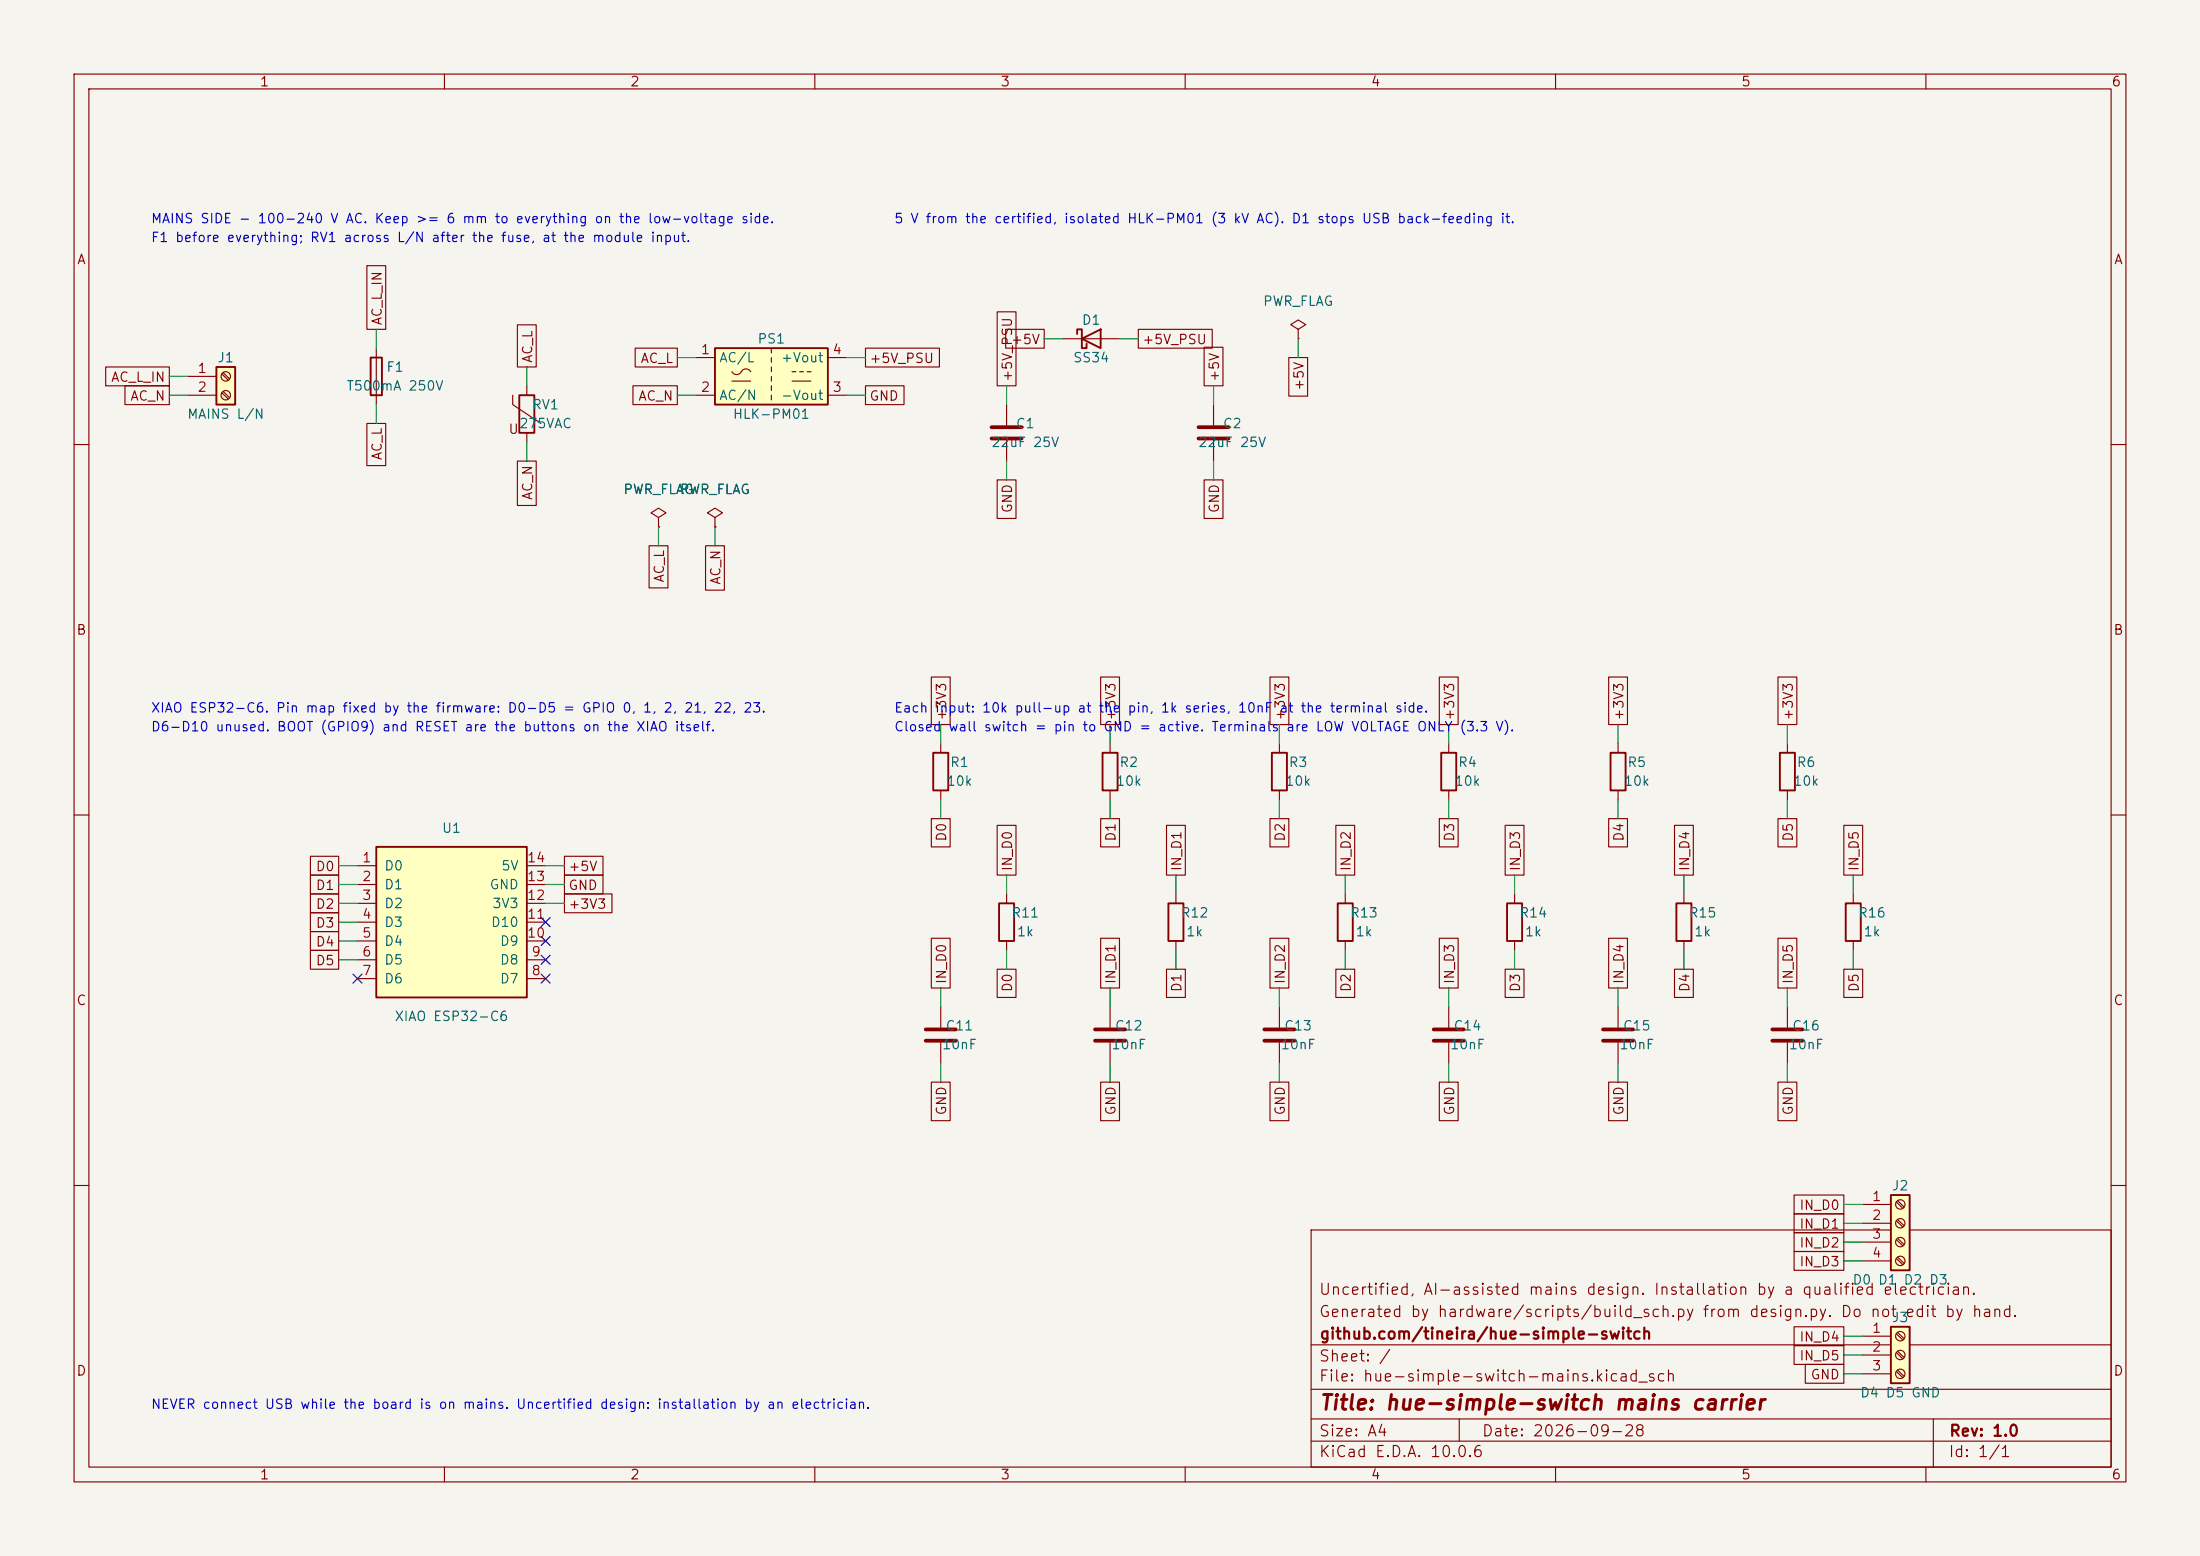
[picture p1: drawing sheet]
<svg xmlns="http://www.w3.org/2000/svg" width="297mm" height="210mm" viewBox="0 0 297 210" stroke-linecap="round" stroke-linejoin="round" font-family="sans-serif">
<path d="M0 0h297v210h-297z" fill="#f5f4ef" stroke="#f5f4ef" stroke-width=".14"/>
<g fill="none" stroke="#840000" stroke-width=".15">
<path d="M10 10h277v190h-277zM12 12h273v186h-273zM60 10v2M110 10v2M160 10v2M210 10v2M260 10v2M10 60h2M285 60h2M10 110h2M285 110h2M10 160h2"/>
<path d="M177 166h108v32h-108zM285 160h2M60 198v2M110 198v2M160 198v2M177 194.5h108M177 191.5h108M177 187.5h108M177 181.5h108M197 191.5v3M210 198v2M260 198v2"/>
<path d="M261 191.5v6.5"/>
</g>
<path d="M96.5 47h15.3v7.6h-15.3z" fill="#ffffc2"/>
<path d="M50 48.3h1.6v5h-1.6zM96.5 47h15.3v7.6h-15.3zM217.4 101.6h2.1v5.1h-2.1zM240.3 101.6h2v5.1h-2zM157.7 121.9h2.1v5.1h-2.1zM226.3 121.9h2v5.1h-2z" fill="none" stroke="#840000" stroke-width=".25"/>
<g fill="none" stroke="#840000" stroke-width=".15">
<path d="M50.8 47v7.6M94 48.3h2.5M94 53.3h2.5M98.8 50.2a.77 .77 0 0 0 .8 .3 .77 .77 0 0 0 .6-.5 .73 .73 0 0 1 1.1 .2M98.8 51.4h2.5M104.1 47v.6M104.1 48.3v.6M104.1 49.5v.7M104.1 50.8v.6M104.1 52.1v.6M104.1 53.3v.7M106.9 51.4h2.6"/>
<path d="M106.9 50.2h.5M107.9 50.2h.6M109 50.2h.5M111.8 48.3h2.5M111.8 53.3h2.5M96.5 69.9l1-.7-1-.6-1 .6 1 .7v1.2M96.5 71.1h.1M218.4 100.3v1.3M218.4 106.7v1.3M241.3 100.3v1.3M241.3 106.7v1.3M127 135.9v2.8"/>
<path d="M149.9 135.9v2.8M158.7 120.7v1.2M158.7 127v1.3M172.7 135.9v2.8M195.6 135.9v2.8M227.3 120.7v1.2M227.3 127v1.3M127 140.7v2.8M149.9 140.7v2.8M172.7 140.7v2.8M195.6 140.7v2.8"/>
</g>
<path d="M125 138.9h4M147.8 138.9h4.1M170.7 138.9h4.1M193.5 138.9h4.1M125 140.5h4M147.8 140.5h4.1M170.7 140.5h4.1M193.5 140.5h4.1" fill="none" stroke="#840000" stroke-width=".51"/>
<path d="M255.3 161.3h2.5v10.2h-2.5z" fill="#ffffc2"/>
<path d="M255.3 161.3h2.5v10.2h-2.5z" fill="none" stroke="#840000" stroke-width=".25"/>
<g fill="none" stroke="#840000" stroke-width=".15">
<path d="M251.5 162.6h3.8M251.5 165.1h3.8M251.5 167.6h3.8M251.5 170.2h3.8M256 162.2l.9 .9M256 164.8l.9 .8M256 167.3l.9 .8M256 169.8l.9 .9M256.2 162.1l.8 .8M256.2 164.6l.8 .8M256.2 167.1l.8 .9M256.2 169.7l.8 .8"/>
<circle cx="256.5" cy="170.2" r=".63"/>
<circle cx="256.5" cy="167.6" r=".63"/>
<circle cx="256.5" cy="162.6" r=".63"/>
<circle cx="256.5" cy="165.1" r=".63"/>
</g>
<path d="M50.8 114.3h20.3v20.3h-20.3z" fill="#ffffc2"/>
<path d="M70.1 53.3h2v5.1h-2zM50.8 114.3h20.3v20.3h-20.3zM148.8 101.6h2.1v5.1h-2.1zM194.6 101.6h2v5.1h-2z" fill="none" stroke="#840000" stroke-width=".25"/>
<g fill="none" stroke="#840000" stroke-width=".15">
<path d="M69.2 53.3v1.3l3.8 2.6M71.1 52.1v1.2M71.1 58.4v1.3M135.9 54.6v2.8M135.9 59.4v2.8M175.3 44.5l1-.7-1-.6-1.1 .6 1.1 .7v1.2M175.3 45.7h.1M48.3 116.8h2.5M48.3 119.4h2.5M71.1 116.8h2.6M71.1 119.4h2.6M149.9 100.3v1.3"/>
<path d="M149.9 106.7v1.3M195.6 100.3v1.3M195.6 106.7v1.3M48.3 121.9h2.5M48.3 124.5h2.5M48.3 127h2.5M48.3 129.5h2.5M48.3 132.1h2.5M71.1 121.9h2.6M71.1 124.5h2.6M71.1 127h2.6M71.1 129.5h2.6"/>
<path d="M71.1 132.1h2.6M241.3 135.9v2.8M241.3 140.7v2.8"/>
</g>
<path d="M133.9 57.7h4M133.9 59.2h4M239.3 138.9h4M239.3 140.5h4" fill="none" stroke="#840000" stroke-width=".51"/>
<path d="M29.2 49.5h2.5v5.1h-2.5z" fill="#ffffc2"/>
<path d="M29.2 49.5h2.5v5.1h-2.5zM126 101.6h2v5.1h-2zM171.7 101.6h2v5.1h-2zM180.6 121.9h2v5.1h-2z" fill="none" stroke="#840000" stroke-width=".25"/>
<g fill="none" stroke="#840000" stroke-width=".15">
<path d="M25.4 50.8h3.8M25.4 53.3h3.8M29.9 50.5l.9 .8M29.9 53l.9 .8M30.1 50.3l.9 .8M30.1 52.8l.9 .9M127 100.3v1.3M127 106.7v1.3M172.7 100.3v1.3M172.7 106.7v1.3M181.6 120.7v1.2M181.6 127v1.3"/>
<circle cx="30.5" cy="53.3" r=".63"/>
<circle cx="30.5" cy="50.8" r=".63"/>
</g>
<path d="M255.3 179.1h2.5v7.6h-2.5z" fill="#ffffc2"/>
<path d="M145.4 45.1v-.6h.6v2.5h.7v-.6M146 45.7l2.6-1.2v2.5zM134.9 121.9h2v5.1h-2zM203.5 121.9h2v5.1h-2zM249.2 121.9h2v5.1h-2zM255.3 179.1h2.5v7.6h-2.5z" fill="none" stroke="#840000" stroke-width=".25"/>
<g fill="none" stroke="#840000" stroke-width=".15">
<path d="M49.5 35.9h2.6v8.6h-2.6zM14.3 49.5h8.6v2.6h-8.6zM16.9 52.1h6v2.5h-6zM49.5 57.2h2.6v5.6h-2.6zM69.8 43.8h2.6v5.7h-2.6zM85.4 52.1h6v2.5h-6zM85.8 47h5.6v2.5h-5.6zM116.8 52.1h5.2v2.5h-5.2zM116.8 47h10v2.5h-10zM134.6 42.1h2.6v10h-2.6zM135.8 44.4h5.2v2.6h-5.2zM143.5 45.7h7.6"/>
<path d="M153.7 44.4h10v2.6h-10zM162.6 46.9h2.5v5.2h-2.5zM163.8 54.6v2.8M163.8 59.4v2.8M174 48.3h2.5v5.2h-2.5zM69.8 62.2h2.6v6h-2.6zM87.6 73.7h2.6v5.6h-2.6zM88.9 69.9l1-.7-1-.6-1 .6 1 .7v1.2M88.9 71.1h.1M95.2 73.7h2.6v6h-2.6zM96.5 71.1h.1M134.6 64.8h2.6v5.2h-2.6z"/>
<path d="M162.6 64.8h2.5v5.2h-2.5zM125.7 91.4h2.6v6.4h-2.6zM148.6 91.4h2.5v6.4h-2.5zM171.4 91.4h2.6v6.4h-2.6zM194.3 91.4h2.6v6.4h-2.6zM217.2 91.4h2.5v6.4h-2.5zM240 91.4h2.6v6.4h-2.6zM41.9 115.6h3.8v2.5h-3.8zM41.9 118.1h3.8v2.6h-3.8zM76.2 115.6h5.2v2.5h-5.2zM76.2 118.1h5.2v2.6h-5.2zM125.7 110.5h2.6v3.8h-2.6z"/>
<path d="M134.6 111.4h2.6v6.7h-2.6zM148.6 110.5h2.5v3.8h-2.5zM157.5 111.4h2.5v6.7h-2.5zM171.4 110.5h2.6v3.8h-2.6zM180.3 111.4h2.6v6.7h-2.6zM194.3 110.5h2.6v3.8h-2.6zM203.2 111.4h2.5v6.7h-2.5zM217.2 110.5h2.5v3.8h-2.5zM226.1 111.4h2.5v6.7h-2.5zM240 110.5h2.6v3.8h-2.6zM248.9 111.4h2.6v6.7h-2.6zM41.9 120.6h3.8v2.6h-3.8z"/>
<path d="M41.9 123.2h3.8v2.5h-3.8zM41.9 125.7h3.8v2.6h-3.8zM41.9 128.3h3.8v2.5h-3.8zM76.2 120.6h6.4v2.6h-6.4zM125.7 126.6h2.6v6.8h-2.6zM134.6 130.8h2.6v3.8h-2.6zM135.9 120.7v1.2M135.9 127v1.3M148.6 126.6h2.5v6.8h-2.5zM157.5 130.8h2.5v3.8h-2.5zM171.4 126.6h2.6v6.8h-2.6zM180.3 130.8h2.6v3.8h-2.6z"/>
<path d="M194.3 126.6h2.6v6.8h-2.6zM203.2 130.8h2.5v3.8h-2.5zM204.5 120.7v1.2M204.5 127v1.3M217.2 126.6h2.5v6.8h-2.5zM218.4 135.9v2.8M226.1 130.8h2.5v3.8h-2.5zM240 126.6h2.6v6.8h-2.6zM248.9 130.8h2.6v3.8h-2.6zM250.2 120.7v1.2M250.2 127v1.3M125.7 146.1h2.6v5.2h-2.6z"/>
<path d="M148.6 146.1h2.5v5.2h-2.5zM171.4 146.1h2.6v5.2h-2.6zM194.3 146.1h2.6v5.2h-2.6zM217.2 146.1h2.5v5.2h-2.5zM218.4 140.7v2.8M240 146.1h2.6v5.2h-2.6zM242.2 168.9h6.7v2.6h-6.7zM242.2 179.1h6.7v2.5h-6.7zM242.2 161.3h6.7v2.5h-6.7zM242.2 163.8h6.7v2.6h-6.7zM242.2 166.4h6.7v2.5h-6.7zM256.2 179.8l.8 .9"/>
<path d="M242.2 181.6h6.7v2.6h-6.7zM243.7 184.1h5.2v2.6h-5.2zM251.5 180.3h3.8M251.5 182.9h3.8M251.5 185.4h3.8M256 180l.9 .8M256 182.5l.9 .9M256 185.1l.9 .8M256.2 182.4l.8 .8M256.2 184.9l.8 .9"/>
<circle cx="256.5" cy="180.3" r=".63"/>
<circle cx="256.5" cy="182.9" r=".63"/>
<circle cx="256.5" cy="185.4" r=".63"/>
</g>
<path d="M161.8 57.7h4.1M161.8 59.2h4.1M216.4 138.9h4.1M216.4 140.5h4.1" fill="none" stroke="#840000" stroke-width=".51"/>
<g fill="none" stroke="#009600" stroke-width=".15">
<path d="M22.9 53.3h2.5M22.9 50.8h2.5M50.8 44.5v2.5M50.8 54.6v2.6M71.1 49.5v2.6M71.1 59.7v2.5M91.4 53.3h2.6M91.4 48.3h2.6M114.3 53.3h2.5M114.3 48.3h2.5M135.9 52.1v2.5M141 45.7h2.5"/>
<path d="M151.1 45.7h2.6M163.8 52.1v2.5M175.3 45.7v2.6M88.9 71.1v2.6M96.5 71.1v2.6M135.9 62.2v2.6M163.8 62.2v2.6M127 97.8v2.5M149.9 97.8v2.5M172.7 97.8v2.5M195.6 97.8v2.5M218.4 97.8v2.5"/>
<path d="M241.3 97.8v2.5M45.7 119.4h2.6M45.7 116.8h2.6M73.7 119.4h2.5M73.7 116.8h2.5M127 108v2.5M135.9 118.1v2.6M149.9 108v2.5M158.7 118.1v2.6M172.7 108v2.5M181.6 118.1v2.6M195.6 108v2.5"/>
<path d="M204.5 118.1v2.6M218.4 108v2.5M227.3 118.1v2.6M241.3 108v2.5M250.2 118.1v2.6M45.7 121.9h2.6M45.7 127h2.6M45.7 129.5h2.6M45.7 124.5h2.6M73.7 121.9h2.5M127 133.4v2.5M135.9 128.3v2.5"/>
<path d="M149.9 133.4v2.5M158.7 128.3v2.5M172.7 133.4v2.5M181.6 128.3v2.5M195.6 133.4v2.5M204.5 128.3v2.5M218.4 133.4v2.5M227.3 128.3v2.5M241.3 133.4v2.5M250.2 128.3v2.5M127 143.5v2.6M149.9 143.5v2.6"/>
<path d="M172.7 143.5v2.6M195.6 143.5v2.6M218.4 143.5v2.6M241.3 143.5v2.6M248.9 165.1h2.6M248.9 167.6h2.6M248.9 170.2h2.6M248.9 162.6h2.6M248.9 185.4h2.6M248.9 180.3h2.6M248.9 182.9h2.6"/>
</g>
<path d="M47.7 131.5l1.2 1.2M48.9 131.5l-1.2 1.2M73.1 131.5l1.2 1.2M73.1 123.9l1.2 1.2M73.1 126.4l1.2 1.2M73.1 128.9l1.2 1.2M74.3 131.5l-1.2 1.2M74.3 123.9l-1.2 1.2M74.3 126.4l-1.2 1.2M74.3 128.9l-1.2 1.2" fill="none" stroke="#000084" stroke-width=".15"/>
<text font-size="2" fill="#840000" x="178" y="190.8">Title: hue-simple-switch mains carrier</text>
<g font-size="1.5" fill="#840000">
<text x="178" y="178.1">Generated by hardware/scripts/build_sch.py from design.py. Do not edit by hand.</text>
<text x="178" y="175.1">Uncertified, AI-assisted mains design. Installation by a qualified electrician.</text>
<text x="178" y="184.1">Sheet: /</text>
<text x="178" y="181.1">github.com/tineira/hue-simple-switch</text>
<text x="178" y="186.8">File: hue-simple-switch-mains.kicad_sch</text>
<text x="178" y="197">KiCad E.D.A. 10.0.6</text>
<text x="178" y="194.2">Size: A4</text>
<text x="200" y="194.2">Date: 2026-09-28</text>
<text x="263" y="197">Id: 1/1</text>
<text x="263" y="194.2">Rev: 1.0</text>
</g>
<g font-size="1.3" fill="#840000">
<text x="35" y="12">1</text>
<text x="85" y="12">2</text>
<text x="135" y="12">3</text>
<text x="185" y="12">4</text>
<text x="235" y="12">5</text>
<text x="285" y="12">6</text>
<text x="10.3" y="36">A</text>
<text x="285.3" y="36">A</text>
<text x="51.9" y="44" transform="rotate(-90 51.9 44)">AC_L_IN</text>
<text x="136.4" y="46.8">+5V</text>
<text x="154.1" y="46.8">+5V_PSU</text>
<text x="14.9" y="51.9">AC_L_IN</text>
<text x="72.2" y="49.1" transform="rotate(-90 72.2 49.1)">AC_L</text>
<text x="86.4" y="49.3">AC_L</text>
<text x="117.3" y="49.3">+5V_PSU</text>
<text x="136.9" y="51.6" transform="rotate(-90 136.9 51.6)">+5V_PSU</text>
<text x="164.9" y="51.6" transform="rotate(-90 164.9 51.6)">+5V</text>
<text x="176.3" y="52.8" transform="rotate(-90 176.3 52.8)">+5V</text>
<text x="17.5" y="54.4">AC_N</text>
<text x="68.5" y="58.9">U</text>
<text x="86.1" y="54.4">AC_N</text>
<text x="117.3" y="54.4">GND</text>
<text x="51.9" y="62.2" transform="rotate(-90 51.9 62.2)">AC_L</text>
<text x="72.2" y="67.6" transform="rotate(-90 72.2 67.6)">AC_N</text>
<text x="136.9" y="69.3" transform="rotate(-90 136.9 69.3)">GND</text>
<text x="164.9" y="69.3" transform="rotate(-90 164.9 69.3)">GND</text>
<text x="90" y="78.7" transform="rotate(-90 90 78.7)">AC_L</text>
<text x="97.6" y="79" transform="rotate(-90 97.6 79)">AC_N</text>
<text x="10.2" y="86">B</text>
<text x="285.2" y="86">B</text>
<text x="128.1" y="97.3" transform="rotate(-90 128.1 97.3)">+3V3</text>
<text x="150.9" y="97.3" transform="rotate(-90 150.9 97.3)">+3V3</text>
<text x="173.8" y="97.3" transform="rotate(-90 173.8 97.3)">+3V3</text>
<text x="196.6" y="97.3" transform="rotate(-90 196.6 97.3)">+3V3</text>
<text x="219.5" y="97.3" transform="rotate(-90 219.5 97.3)">+3V3</text>
<text x="242.4" y="97.3" transform="rotate(-90 242.4 97.3)">+3V3</text>
<text x="128.1" y="113.7" transform="rotate(-90 128.1 113.7)">D0</text>
<text x="150.9" y="113.7" transform="rotate(-90 150.9 113.7)">D1</text>
<text x="173.8" y="113.7" transform="rotate(-90 173.8 113.7)">D2</text>
<text x="196.6" y="113.7" transform="rotate(-90 196.6 113.7)">D3</text>
<text x="219.5" y="113.7" transform="rotate(-90 219.5 113.7)">D4</text>
<text x="242.4" y="113.7" transform="rotate(-90 242.4 113.7)">D5</text>
<text x="42.5" y="117.9">D0</text>
<text x="76.6" y="117.9">+5V</text>
<text x="136.9" y="117.7" transform="rotate(-90 136.9 117.7)">IN_D0</text>
<text x="159.8" y="117.7" transform="rotate(-90 159.8 117.7)">IN_D1</text>
<text x="182.7" y="117.7" transform="rotate(-90 182.7 117.7)">IN_D2</text>
<text x="205.5" y="117.7" transform="rotate(-90 205.5 117.7)">IN_D3</text>
<text x="228.4" y="117.7" transform="rotate(-90 228.4 117.7)">IN_D4</text>
<text x="251.2" y="117.7" transform="rotate(-90 251.2 117.7)">IN_D5</text>
<text x="42.5" y="120.4">D1</text>
<text x="42.5" y="123">D2</text>
<text x="42.5" y="125.5">D3</text>
<text x="76.6" y="123">+3V3</text>
<text x="76.6" y="120.4">GND</text>
<text x="42.5" y="128.1">D4</text>
<text x="42.5" y="130.6">D5</text>
<text x="10.2" y="136">C</text>
<text x="128.1" y="132.9" transform="rotate(-90 128.1 132.9)">IN_D0</text>
<text x="136.9" y="134" transform="rotate(-90 136.9 134)">D0</text>
<text x="150.9" y="132.9" transform="rotate(-90 150.9 132.9)">IN_D1</text>
<text x="159.8" y="134" transform="rotate(-90 159.8 134)">D1</text>
<text x="173.8" y="132.9" transform="rotate(-90 173.8 132.9)">IN_D2</text>
<text x="182.7" y="134" transform="rotate(-90 182.7 134)">D2</text>
<text x="196.6" y="132.9" transform="rotate(-90 196.6 132.9)">IN_D3</text>
<text x="205.5" y="134" transform="rotate(-90 205.5 134)">D3</text>
<text x="219.5" y="132.9" transform="rotate(-90 219.5 132.9)">IN_D4</text>
<text x="228.4" y="134" transform="rotate(-90 228.4 134)">D4</text>
<text x="242.4" y="132.9" transform="rotate(-90 242.4 132.9)">IN_D5</text>
<text x="251.2" y="134" transform="rotate(-90 251.2 134)">D5</text>
<text x="285.2" y="136">C</text>
<text x="128.1" y="150.6" transform="rotate(-90 128.1 150.6)">GND</text>
<text x="150.9" y="150.6" transform="rotate(-90 150.9 150.6)">GND</text>
<text x="173.8" y="150.6" transform="rotate(-90 173.8 150.6)">GND</text>
<text x="196.6" y="150.6" transform="rotate(-90 196.6 150.6)">GND</text>
<text x="219.5" y="150.6" transform="rotate(-90 219.5 150.6)">GND</text>
<text x="242.4" y="150.6" transform="rotate(-90 242.4 150.6)">GND</text>
<text x="242.8" y="163.6">IN_D0</text>
<text x="242.8" y="166.2">IN_D1</text>
<text x="242.8" y="171.2">IN_D3</text>
<text x="242.8" y="168.7">IN_D2</text>
<text x="10.2" y="186">D</text>
<text x="242.8" y="181.4">IN_D4</text>
<text x="242.8" y="183.9">IN_D5</text>
<text x="285.2" y="186">D</text>
<text x="244.3" y="186.5">GND</text>
<text x="35" y="200">1</text>
<text x="85" y="200">2</text>
<text x="135" y="200">3</text>
<text x="185" y="200">4</text>
<text x="235" y="200">5</text>
<text x="285" y="200">6</text>
</g>
<g font-size="1.3" fill="#0000c2">
<text x="20.3" y="30.5">MAINS SIDE - 100-240 V AC. Keep &gt;= 6 mm to everything on the low-voltage side.</text>
<text x="20.3" y="33">F1 before everything; RV1 across L/N after the fuse, at the module input.</text>
<text x="120.6" y="30.5">5 V from the certified, isolated HLK-PM01 (3 kV AC). D1 stops USB back-feeding it.</text>
<text x="20.3" y="96.5">XIAO ESP32-C6. Pin map fixed by the firmware: D0-D5 = GPIO 0, 1, 2, 21, 22, 23.</text>
<text x="20.3" y="99">D6-D10 unused. BOOT (GPIO9) and RESET are the buttons on the XIAO itself.</text>
<text x="120.6" y="96.5">Each</text>
<text x="120.6" y="99">Closed</text>
<text x="126.1" y="96.5">input: 10k pull-up at the</text>
<text x="127.9" y="99">wall switch = pin to GND = active. Terminals</text>
<text x="152.1" y="96.5">pin, 1k series, 10nF at the terminal side.</text>
<text x="173.5" y="99">are LOW VOLTAGE ONLY (3.3 V).</text>
<text x="20.3" y="190.5">NEVER connect USB while the board is on mains. Uncertified design: installation by an electrician.</text>
</g>
<g font-size="1.3" fill="#006464">
<text x="170.4" y="41.6">PWR_FLAG</text>
<text x="102.2" y="46.7">PS1</text>
<text x="146" y="44.1">D1</text>
<text x="29.3" y="49.2">J1</text>
<text x="46.7" y="53">T500mA 250V</text>
<text x="52.1" y="50.5">F1</text>
<text x="97" y="49.2">AC/L</text>
<text x="105.3" y="49.2">+Vout</text>
<text x="144.8" y="49.2">SS34</text>
<text x="25.2" y="56.8">MAINS L/N</text>
<text x="70" y="58.1">275VAC</text>
<text x="71.7" y="55.6">RV1</text>
<text x="97" y="54.3">AC/N</text>
<text x="98.8" y="56.8">HLK-PM01</text>
<text x="105.3" y="54.3">-Vout</text>
<text x="137.1" y="58.1">C1</text>
<text x="165" y="58.1">C2</text>
<text x="133.7" y="60.7">22uF 25V</text>
<text x="161.7" y="60.7">22uF 25V</text>
<text x="84.1" y="67">PWR_FLAG</text>
<text x="91.7" y="67">PWR_FLAG</text>
<text x="127.7" y="106.4">10k</text>
<text x="128.2" y="103.8">R1</text>
<text x="150.5" y="106.4">10k</text>
<text x="151" y="103.8">R2</text>
<text x="173.4" y="106.4">10k</text>
<text x="173.9" y="103.8">R3</text>
<text x="196.3" y="106.4">10k</text>
<text x="196.8" y="103.8">R4</text>
<text x="219.1" y="106.4">10k</text>
<text x="219.6" y="103.8">R5</text>
<text x="242" y="106.4">10k</text>
<text x="242.5" y="103.8">R6</text>
<text x="59.6" y="112.7">U1</text>
<text x="51.8" y="117.8">D0</text>
<text x="67.6" y="117.8">5V</text>
<text x="51.8" y="120.3">D1</text>
<text x="51.8" y="122.9">D2</text>
<text x="51.8" y="125.4">D3</text>
<text x="66" y="120.3">GND</text>
<text x="66.2" y="125.4">D10</text>
<text x="66.4" y="122.9">3V3</text>
<text x="136.5" y="124.2">R11</text>
<text x="159.3" y="124.2">R12</text>
<text x="182.2" y="124.2">R13</text>
<text x="205" y="124.2">R14</text>
<text x="227.9" y="124.2">R15</text>
<text x="250.8" y="124.2">R16</text>
<text x="51.8" y="128">D4</text>
<text x="51.8" y="130.5">D5</text>
<text x="67.4" y="130.5">D8</text>
<text x="67.4" y="128">D9</text>
<text x="137.2" y="126.7">1k</text>
<text x="160" y="126.7">1k</text>
<text x="182.9" y="126.7">1k</text>
<text x="205.8" y="126.7">1k</text>
<text x="228.6" y="126.7">1k</text>
<text x="251.5" y="126.7">1k</text>
<text x="51.8" y="133">D6</text>
<text x="67.4" y="133">D7</text>
<text x="53.2" y="138.1">XIAO ESP32-C6</text>
<text x="127.1" y="141.9">10nF</text>
<text x="127.6" y="139.4">C11</text>
<text x="149.9" y="141.9">10nF</text>
<text x="150.4" y="139.4">C12</text>
<text x="172.8" y="141.9">10nF</text>
<text x="173.3" y="139.4">C13</text>
<text x="195.7" y="141.9">10nF</text>
<text x="196.1" y="139.4">C14</text>
<text x="218.5" y="141.9">10nF</text>
<text x="219" y="139.4">C15</text>
<text x="241.4" y="141.9">10nF</text>
<text x="241.9" y="139.4">C16</text>
<text x="255.3" y="161">J2</text>
<text x="250" y="173.7">D0 D1 D2 D3</text>
<text x="255.3" y="178.8">J3</text>
<text x="251" y="188.9">D4 D5 GND</text>
</g>
<g font-size="1.3" fill="#a90000">
<text x="26.6" y="50.7">1</text>
<text x="26.6" y="53.2">2</text>
<text x="94.5" y="48.1">1</text>
<text x="94.5" y="53.2">2</text>
<text x="112.3" y="53.2">3</text>
<text x="112.3" y="48.1">4</text>
<text x="48.8" y="116.7">1</text>
<text x="48.8" y="119.2">2</text>
<text x="71.1" y="119.2">13</text>
<text x="71.1" y="116.7">14</text>
<text x="48.8" y="121.8">3</text>
<text x="48.8" y="124.3">4</text>
<text x="71.1" y="124.3">11</text>
<text x="71.1" y="121.8">12</text>
<text x="48.8" y="126.9">5</text>
<text x="48.8" y="129.4">6</text>
<text x="48.8" y="131.9">7</text>
<text x="71.1" y="126.9">10</text>
<text x="71.7" y="131.9">8</text>
<text x="71.7" y="129.4">9</text>
<text x="252.6" y="162.4">1</text>
<text x="252.6" y="165">2</text>
<text x="252.6" y="167.5">3</text>
<text x="252.6" y="170">4</text>
<text x="252.6" y="180.2">1</text>
<text x="252.6" y="182.7">2</text>
<text x="252.6" y="185.3">3</text>
</g>
</svg>
